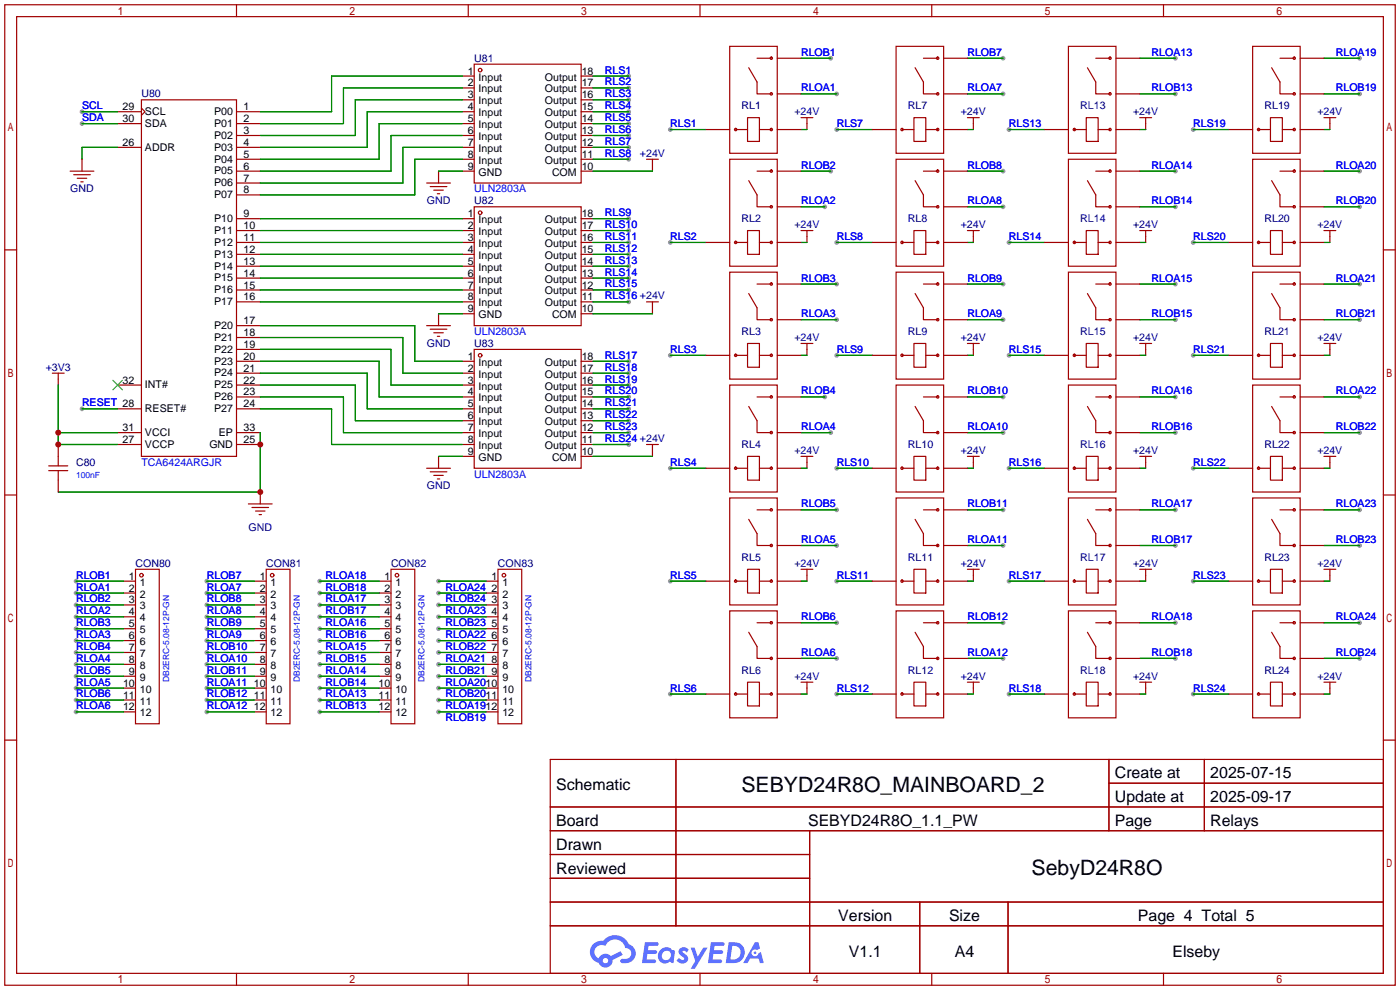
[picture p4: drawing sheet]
<svg xmlns="http://www.w3.org/2000/svg" width="299mm" height="212mm" viewBox="0 0 299 212" stroke-linecap="round" stroke-linejoin="round" font-family="sans-serif">
<g fill="#999">
<circle cx="143.3" cy="27.7" r=".51"/>
<circle cx="143.3" cy="51.8" r=".51"/>
<circle cx="143.3" cy="75.9" r=".51"/>
<circle cx="143.3" cy="100.1" r=".51"/>
<circle cx="143.3" cy="124.2" r=".51"/>
<circle cx="143.3" cy="148.3" r=".51"/>
<circle cx="178.8" cy="27.7" r=".51"/>
<circle cx="178.8" cy="51.8" r=".51"/>
<circle cx="178.8" cy="75.9" r=".51"/>
<circle cx="178.8" cy="100.1" r=".51"/>
<circle cx="178.8" cy="124.2" r=".51"/>
<circle cx="178.8" cy="148.3" r=".51"/>
<circle cx="215.6" cy="27.7" r=".51"/>
<circle cx="215.6" cy="51.8" r=".51"/>
<circle cx="215.6" cy="75.9" r=".51"/>
<circle cx="215.6" cy="100.1" r=".51"/>
<circle cx="215.6" cy="124.2" r=".51"/>
<circle cx="215.6" cy="148.3" r=".51"/>
<circle cx="255" cy="27.7" r=".51"/>
<circle cx="255" cy="51.8" r=".51"/>
<circle cx="255" cy="75.9" r=".51"/>
<circle cx="255" cy="100.1" r=".51"/>
<circle cx="255" cy="124.2" r=".51"/>
<circle cx="255" cy="148.3" r=".51"/>
<circle cx="177.5" cy="12.4" r=".51"/>
<circle cx="177.5" cy="36.6" r=".51"/>
<circle cx="178.8" cy="60.7" r=".51"/>
<circle cx="176.3" cy="84.8" r=".51"/>
<circle cx="178.8" cy="133.1" r=".51"/>
<circle cx="214.4" cy="12.4" r=".51"/>
<circle cx="214.4" cy="36.6" r=".51"/>
<circle cx="214.4" cy="60.7" r=".51"/>
<circle cx="214.4" cy="84.8" r=".51"/>
<circle cx="214.4" cy="109" r=".51"/>
<circle cx="214.4" cy="133.1" r=".51"/>
<circle cx="251.2" cy="12.4" r=".51"/>
<circle cx="251.2" cy="36.6" r=".51"/>
<circle cx="251.2" cy="60.7" r=".51"/>
<circle cx="251.2" cy="84.8" r=".51"/>
<circle cx="251.2" cy="109" r=".51"/>
<circle cx="251.2" cy="133.1" r=".51"/>
<circle cx="290.6" cy="12.4" r=".51"/>
<circle cx="290.6" cy="36.6" r=".51"/>
<circle cx="290.6" cy="60.7" r=".51"/>
<circle cx="290.6" cy="84.8" r=".51"/>
<circle cx="290.6" cy="109" r=".51"/>
<circle cx="290.6" cy="133.1" r=".51"/>
<circle cx="178.8" cy="109" r=".51"/>
<circle cx="178.8" cy="20.1" r=".51"/>
<circle cx="176.3" cy="44.2" r=".51"/>
<circle cx="178.8" cy="68.3" r=".51"/>
<circle cx="177.5" cy="92.5" r=".51"/>
<circle cx="178.8" cy="116.6" r=".51"/>
<circle cx="178.8" cy="140.7" r=".51"/>
<circle cx="214.4" cy="20.1" r=".51"/>
<circle cx="214.4" cy="44.2" r=".51"/>
<circle cx="214.4" cy="68.3" r=".51"/>
<circle cx="214.4" cy="92.5" r=".51"/>
<circle cx="214.4" cy="116.6" r=".51"/>
<circle cx="214.4" cy="140.7" r=".51"/>
<circle cx="251.2" cy="20.1" r=".51"/>
<circle cx="251.2" cy="44.2" r=".51"/>
<circle cx="251.2" cy="68.3" r=".51"/>
<circle cx="251.2" cy="92.5" r=".51"/>
<circle cx="251.2" cy="116.6" r=".51"/>
<circle cx="251.2" cy="140.7" r=".51"/>
<circle cx="290.6" cy="20.1" r=".51"/>
<circle cx="290.6" cy="44.2" r=".51"/>
<circle cx="290.6" cy="68.3" r=".51"/>
<circle cx="290.6" cy="92.5" r=".51"/>
<circle cx="290.6" cy="116.6" r=".51"/>
<circle cx="290.6" cy="140.7" r=".51"/>
<circle cx="134.4" cy="16.3" r=".51"/>
<circle cx="134.4" cy="18.8" r=".51"/>
<circle cx="134.4" cy="21.3" r=".51"/>
<circle cx="134.4" cy="23.9" r=".51"/>
<circle cx="134.4" cy="26.4" r=".51"/>
<circle cx="134.4" cy="29" r=".51"/>
<circle cx="134.4" cy="31.5" r=".51"/>
<circle cx="134.4" cy="34" r=".51"/>
<circle cx="134.4" cy="46.7" r=".51"/>
<circle cx="134.4" cy="49.3" r=".51"/>
<circle cx="134.4" cy="51.8" r=".51"/>
<circle cx="134.4" cy="54.4" r=".51"/>
<circle cx="134.4" cy="56.9" r=".51"/>
<circle cx="134.4" cy="59.4" r=".51"/>
<circle cx="134.4" cy="62" r=".51"/>
<circle cx="134.4" cy="64.5" r=".51"/>
<circle cx="134.4" cy="77.2" r=".51"/>
<circle cx="134.4" cy="79.8" r=".51"/>
<circle cx="134.4" cy="82.3" r=".51"/>
<circle cx="134.4" cy="84.8" r=".51"/>
<circle cx="134.4" cy="87.4" r=".51"/>
<circle cx="134.4" cy="89.9" r=".51"/>
<circle cx="134.4" cy="92.5" r=".51"/>
<circle cx="134.4" cy="95" r=".51"/>
<circle cx="17.5" cy="26.4" r=".51"/>
<circle cx="17.5" cy="23.9" r=".51"/>
<circle cx="17.5" cy="87.4" r=".51"/>
<circle cx="16.3" cy="126.7" r=".51"/>
<circle cx="16.3" cy="131.8" r=".51"/>
<circle cx="16.3" cy="136.9" r=".51"/>
<circle cx="16.3" cy="142" r=".51"/>
<circle cx="16.3" cy="147.1" r=".51"/>
<circle cx="16.3" cy="152.1" r=".51"/>
<circle cx="16.3" cy="124.2" r=".51"/>
<circle cx="16.3" cy="129.3" r=".51"/>
<circle cx="16.3" cy="134.4" r=".51"/>
<circle cx="16.3" cy="139.4" r=".51"/>
<circle cx="16.3" cy="144.5" r=".51"/>
<circle cx="16.3" cy="149.6" r=".51"/>
<circle cx="44.2" cy="126.7" r=".51"/>
<circle cx="44.2" cy="131.8" r=".51"/>
<circle cx="44.2" cy="142" r=".51"/>
<circle cx="44.2" cy="147.1" r=".51"/>
<circle cx="44.2" cy="152.1" r=".51"/>
<circle cx="44.2" cy="136.9" r=".51"/>
<circle cx="44.2" cy="124.2" r=".51"/>
<circle cx="44.2" cy="129.3" r=".51"/>
<circle cx="44.2" cy="134.4" r=".51"/>
<circle cx="44.2" cy="139.4" r=".51"/>
<circle cx="44.2" cy="144.5" r=".51"/>
<circle cx="44.2" cy="149.6" r=".51"/>
<circle cx="93.7" cy="152.1" r=".51"/>
<circle cx="93.7" cy="147.1" r=".51"/>
<circle cx="93.7" cy="142" r=".51"/>
<circle cx="93.7" cy="136.9" r=".51"/>
<circle cx="93.7" cy="131.8" r=".51"/>
<circle cx="93.7" cy="126.7" r=".51"/>
<circle cx="93.7" cy="149.6" r=".51"/>
<circle cx="93.7" cy="144.5" r=".51"/>
<circle cx="93.7" cy="139.4" r=".51"/>
<circle cx="93.7" cy="134.4" r=".51"/>
<circle cx="93.7" cy="129.3" r=".51"/>
<circle cx="93.7" cy="124.2" r=".51"/>
<circle cx="68.3" cy="152.1" r=".51"/>
<circle cx="68.3" cy="147.1" r=".51"/>
<circle cx="68.3" cy="142" r=".51"/>
<circle cx="68.3" cy="136.9" r=".51"/>
<circle cx="68.3" cy="131.8" r=".51"/>
<circle cx="68.3" cy="126.7" r=".51"/>
<circle cx="68.3" cy="149.6" r=".51"/>
<circle cx="68.3" cy="144.5" r=".51"/>
<circle cx="68.3" cy="139.4" r=".51"/>
<circle cx="68.3" cy="134.4" r=".51"/>
<circle cx="68.3" cy="129.3" r=".51"/>
<circle cx="68.3" cy="124.2" r=".51"/>
</g>
<g fill="none" stroke="#a10000" stroke-width=".25">
<path d="M1 1h297.2v209.6h-297.2zM3.6 3.6h292.1v204.4h-292.1zM50.5 1v2.6M100.1 1v2.6M149.6 1v2.6M199.1 1v2.6M248.7 1v2.6M1 53.4h2.6M295.7 53.4h2.5M1 105.8h2.6M295.7 105.8h2.5M1 158.2h2.6"/>
<path d="M295.7 158.2h2.5M117.6 162.3h178.1v45.7h-178.1zM117.6 172.5h178.1M117.6 177.5h178.1M144.5 162.3v35.6M173 177.5v30.5M237 162.3v15.2M237 167.4h58.7M257.4 162.3v15.2M117.6 182.6h55.4M117.6 192.8h178.1M117.6 187.7h55.4"/>
<path d="M117.6 197.9h178.1M196.6 192.8v15.2M215.4 192.8v15.2M50.5 208v2.6M100.1 208v2.6M149.6 208v2.6M199.1 208v2.6M248.7 208v2.6"/>
</g>
<g fill="#5487ff">
<path d="M145.3 202.7a1.3 1.3 0 0 1 1.9 .3l-.4 .6a.54 .54 0 0 0-.9-.2l.1 .2a1.34 1.34 0 0 1 .9 1.8 1.47 1.47 0 0 1-2.3-.1l.5-.6 .8 .5a.31 .31 0 0 0 .4-.3 .31 .31 0 0 0-.3-.4 1.12 1.12 0 0 1-.7-1.8z"/>
<path d="M147.6 202.5h.9l.6 2 1.2-2h.9l-2.7 4.6h-.9l1-1.7z"/>
<path d="M137.8 201.4h1.7a1.31 1.31 0 0 1 1.2 .2 .4 .4 0 0 1-.3 .5l-1.8 .1-.1 .9h1.6a.4 .4 0 0 1 .4 .4 .4 .4 0 0 1-.5 .4h-1.6l-.2 1.2h1.4a.46 .46 0 0 1 .5 0 .46 .46 0 0 1 .1 .5l-.4 .2h-2.6z"/>
<path d="M151.9 201.4h1.7a1.32 1.32 0 0 1 1.2 .2 .39 .39 0 0 1-.3 .5l-1.8 .1-.1 .9h1.6a.4 .4 0 0 1 .4 .4 .4 .4 0 0 1-.4 .4h-1.7l-.2 1.2h1.4a.46 .46 0 0 1 .5 0 .46 .46 0 0 1 .1 .5l-.4 .2h-2.6z"/>
<path d="M161.3 201.4h.8l.3 1.3-.6 .4a.75 .75 0 0 0-1.1 .3 .75 .75 0 0 0 .5 1 .75 .75 0 0 0 .9-.7l.5-.2 .6 2.3h-.8l-.3-.9h-1.8l-.5 .9h-1z"/>
<path d="M155.7 201.4l-.6 4.4h1.5a2.27 2.27 0 0 0 2.6-2.2 2.27 2.27 0 0 0-2.7-2.2zM156.5 202.1a1.5 1.5 0 0 1 1.8 1.6 1.5 1.5 0 0 1-1.9 1.4h-.3z"/>
<path d="M141.2 203a1.6 1.6 0 0 0-.3 2.3 1.6 1.6 0 0 0 2.3 .2l.7 .3 .3-2.4-.1-.3-.5-.1a1.58 1.58 0 0 0-2.4 0zM141.8 203.5a.98 .98 0 0 1 1.6 .4 .98 .98 0 0 1-1.1 1.3 .94 .94 0 0 1-.9-.7 .94 .94 0 0 1 .4-1z"/>
<path d="M126.8 201.8a2.37 2.37 0 0 0 1.1 4 1.54 1.54 0 0 0 1.8 1 1.54 1.54 0 0 0 1.2-1.6l2.2-1.1-.5-.8-2 1a1.57 1.57 0 0 0-2.7 .5 1.5 1.5 0 0 1-.7-2.1 1.5 1.5 0 0 1 2.2-.5 2.23 2.23 0 0 1 2.3-1.4 2.23 2.23 0 0 1 2 1.8 1.16 1.16 0 0 1 1.2 1.1 1.16 1.16 0 0 1-1.1 1.2h-.7a.47 .47 0 0 0-.5 .4 .47 .47 0 0 0 .4 .5 2.17 2.17 0 0 0 2.5-.9 2.17 2.17 0 0 0-.3-2.7l-.8-.4a3.2 3.2 0 0 0-5.5-.7l-1.1 .1zM128.8 205.3a.6 .6 0 0 1 1.2 0 .6 .6 0 0 1-1.2 0z"/>
<circle cx="161.4" cy="203.6" r=".28"/>
</g>
<g fill="none" stroke="#a10000" stroke-width=".25">
<path d="M98.8 16.3h2.5M98.8 18.8h2.5M101.3 13.7h22.9v25.4h-22.9zM124.2 16.3h2.5M124.2 18.8h2.5M156 9.9h10.1v22.9h-10.1zM160 14.5l1.8 3v2.6h3M161.8 12.4h3M166.1 12.4h5.1M191.5 9.9h10.2v22.9h-10.2zM195.6 14.5l1.8 3v2.6h3M197.4 12.4h3"/>
<path d="M201.7 12.4h5.1M228.3 9.9h10.2v22.9h-10.2zM232.4 14.5l1.8 3v2.6h3M234.2 12.4h3M238.5 12.4h5.1M267.7 9.9h10.2v22.9h-10.2zM271.8 14.5l1.8 3v2.6h3M273.6 12.4h3M277.9 12.4h5.1M15 36.6h5.1M15.7 37.3h3.6M16.5 38.1h2"/>
<path d="M17.3 38.9h.5M17.5 34v2.6M25.1 23.9h5.1M25.1 26.4h5.1M25.1 31.5h5.1M30.2 21.3h20.3v76.2h-20.3zM30.2 23.1l.8 .8-.8 .7M50.5 23.9h5.1M50.5 26.4h5.1M50.5 29h5.1M50.5 31.5h5.1M50.5 34h5.1"/>
<path d="M50.5 36.6h5.1M50.5 39.1h5.1M91.2 39.1h5.1M91.9 39.9h3.6M93.7 36.6v2.5M98.8 21.3h2.5M98.8 23.9h2.5M98.8 26.4h2.5M98.8 29h2.5M98.8 31.5h2.5M98.8 34h2.5M98.8 36.6h2.5"/>
<path d="M124.2 21.3h2.5M124.2 23.9h2.5M124.2 26.4h2.5M124.2 29h2.5M124.2 31.5h2.5M124.2 34h2.5M124.2 36.6h2.5M138.2 34h2.5M139.4 34v2.6M150.9 27.7h5.1M156 34h10.1v22.9h-10.1zM157.2 27.7h2.6"/>
<path d="M159.8 25.1h2.5v5.1h-2.5zM160 38.6l1.8 3.1v2.5h3M161.8 36.6h3M162.3 27.7h2.5M166.1 36.6h5.1M166.1 27.7h5.1M166.1 20.1h5.1M171.2 25.1h2.5M172.5 25.1v2.6M186.4 27.7h5.1M191.5 34h10.2v22.9h-10.2zM192.8 27.7h2.5"/>
<path d="M195.3 25.1h2.6v5.1h-2.6zM195.6 38.6l1.8 3.1v2.5h3M197.4 36.6h3M197.9 27.7h2.5M201.7 36.6h5.1M201.7 27.7h5.1M201.7 20.1h5.1M206.8 25.1h2.5M208 25.1v2.6M223.3 27.7h5M228.3 34h10.2v22.9h-10.2zM229.6 27.7h2.6"/>
<path d="M232.2 25.1h2.5v5.1h-2.5zM232.4 38.6l1.8 3.1v2.5h3M234.2 36.6h3M234.7 27.7h2.5M238.5 36.6h5.1M238.5 27.7h5.1M238.5 20.1h5.1M243.6 25.1h2.5M244.9 25.1v2.6M262.6 27.7h5.1M267.7 34h10.2v22.9h-10.2zM269 27.7h2.5"/>
<path d="M271.5 25.1h2.6v5.1h-2.6zM271.8 38.6l1.8 3.1v2.5h3M273.6 36.6h3M274.1 27.7h2.5M277.9 36.6h5.1M277.9 27.7h5.1M277.9 20.1h5.1M283 25.1h2.5M284.2 25.1v2.6M50.5 41.7h5.1M50.5 46.7h5.1M50.5 49.3h5.1"/>
<path d="M50.5 51.8h5.1M50.5 54.4h5.1M50.5 56.9h5.1M50.5 59.4h5.1M92.7 40.6h2M93.5 41.4h.5M98.8 46.7h2.5M98.8 49.3h2.5M98.8 51.8h2.5M98.8 54.4h2.5M98.8 56.9h2.5M98.8 59.4h2.5"/>
<path d="M101.3 44.2h22.9v25.4h-22.9zM124.2 46.7h2.5M124.2 49.3h2.5M124.2 51.8h2.5M124.2 54.4h2.5M124.2 56.9h2.5M124.2 59.4h2.5M150.9 51.8h5.1M156 58.2h10.1v22.8h-10.1zM157.2 51.8h2.6M159.8 49.3h2.5v5.1h-2.5zM162.3 51.8h2.5"/>
<path d="M166.1 51.8h5.1M166.1 44.2h5.1M171.2 49.3h2.5M172.5 49.3v2.5M186.4 51.8h5.1M191.5 58.2h10.2v22.8h-10.2zM192.8 51.8h2.5M195.3 49.3h2.6v5.1h-2.6zM197.9 51.8h2.5M201.7 51.8h5.1M201.7 44.2h5.1M206.8 49.3h2.5"/>
<path d="M208 49.3v2.5M223.3 51.8h5M228.3 58.2h10.2v22.8h-10.2zM229.6 51.8h2.6M232.2 49.3h2.5v5.1h-2.5zM234.7 51.8h2.5M238.5 51.8h5.1M238.5 44.2h5.1M243.6 49.3h2.5M244.9 49.3v2.5M262.6 51.8h5.1M267.7 58.2h10.2v22.8h-10.2z"/>
<path d="M269 51.8h2.5M271.5 49.3h2.6v5.1h-2.6zM274.1 51.8h2.5M277.9 51.8h5.1M277.9 44.2h5.1M283 49.3h2.5M284.2 49.3v2.5M11.2 79.8h2.5M12.4 79.8v2.5M50.5 62h5.1M50.5 64.5h5.1M50.5 69.6h5.1"/>
<path d="M50.5 72.1h5.1M50.5 74.7h5.1M50.5 77.2h5.1M50.5 79.8h5.1M91.2 69.6h5.1M91.9 70.4h3.6M92.7 71.1h2M93.5 71.9h.5M93.7 67.1v2.5M98.8 62h2.5M98.8 64.5h2.5M98.8 77.2h2.5"/>
<path d="M98.8 79.8h2.5M98.8 67.1h2.5M101.3 74.7h22.9v25.4h-22.9zM124.2 62h2.5M124.2 64.5h2.5M124.2 77.2h2.5M124.2 79.8h2.5M124.2 67.1h2.5M138.2 64.5h2.5M139.4 64.5v2.6M150.9 75.9h5.1M157.2 75.9h2.6"/>
<path d="M159.8 73.4h2.5v5.1h-2.5zM160 62.7l1.8 3.1v2.5h3M161.8 60.7h3M162.3 75.9h2.5M166.1 75.9h5.1M166.1 60.7h5.1M166.1 68.3h5.1M171.2 73.4h2.5M172.5 73.4v2.5M186.4 75.9h5.1M192.8 75.9h2.5M195.3 73.4h2.6v5.1h-2.6z"/>
<path d="M195.6 62.7l1.8 3.1v2.5h3M197.4 60.7h3M197.9 75.9h2.5M201.7 75.9h5.1M201.7 60.7h5.1M201.7 68.3h5.1M206.8 73.4h2.5M208 73.4v2.5M223.3 75.9h5M229.6 75.9h2.6M232.2 73.4h2.5v5.1h-2.5zM232.4 62.7l1.8 3.1v2.5h3"/>
<path d="M234.2 60.7h3M234.7 75.9h2.5M238.5 75.9h5.1M238.5 60.7h5.1M238.5 68.3h5.1M243.6 73.4h2.5M244.9 73.4v2.5M262.6 75.9h5.1M269 75.9h2.5M271.5 73.4h2.6v5.1h-2.6zM271.8 62.7l1.8 3.1v2.5h3M273.6 60.7h3"/>
<path d="M274.1 75.9h2.5M277.9 75.9h5.1M277.9 60.7h5.1M277.9 68.3h5.1M283 73.4h2.5M284.2 73.4v2.5M10.4 99.6h4.1M12.4 95v4.6M25.1 82.3h5.1M25.1 87.4h5.1M25.1 95h5.1M25.1 92.5h5.1"/>
<path d="M50.5 82.3h5.1M50.5 84.8h5.1M50.5 87.4h5.1M50.5 95h5.1M50.5 92.5h5.1M93.7 97.5v2.6M98.8 82.3h2.5M98.8 84.8h2.5M98.8 87.4h2.5M98.8 95h2.5M98.8 92.5h2.5M98.8 89.9h2.5"/>
<path d="M98.8 97.5h2.5M124.2 82.3h2.5M124.2 84.8h2.5M124.2 87.4h2.5M124.2 95h2.5M124.2 92.5h2.5M124.2 89.9h2.5M124.2 97.5h2.5M138.2 95h2.5M139.4 95v2.5M156 82.3h10.1v22.9h-10.1zM159.8 97.5h2.5v5.1h-2.5z"/>
<path d="M160 86.9l1.8 3v2.6h3M161.8 84.8h3M166.1 84.8h5.1M166.1 92.5h5.1M171.2 97.5h2.5M172.5 97.5v2.6M191.5 82.3h10.2v22.9h-10.2zM195.3 97.5h2.6v5.1h-2.6zM195.6 86.9l1.8 3v2.6h3M197.4 84.8h3M201.7 84.8h5.1M201.7 92.5h5.1"/>
<path d="M206.8 97.5h2.5M208 97.5v2.6M228.3 82.3h10.2v22.9h-10.2zM232.2 97.5h2.5v5.1h-2.5zM232.4 86.9l1.8 3v2.6h3M234.2 84.8h3M238.5 84.8h5.1M238.5 92.5h5.1M243.6 97.5h2.5M244.9 97.5v2.6M267.7 82.3h10.2v22.9h-10.2zM271.5 97.5h2.6v5.1h-2.6z"/>
<path d="M271.8 86.9l1.8 3v2.6h3M273.6 84.8h3M277.9 84.8h5.1M277.9 92.5h5.1M283 97.5h2.5M284.2 97.5v2.6M10.4 100.6h4.1M12.4 100.6v4.6M53.1 107.7h5.1M53.8 108.5h3.6M54.6 109.2h2M55.4 110h.5"/>
<path d="M55.6 105.2v2.5M91.2 100.1h5.1M91.9 100.8h3.6M92.7 101.6h2M93.5 102.4h.5M150.9 100.1h5.1M156 106.4h10.1v22.9h-10.1zM157.2 100.1h2.6M160 111l1.8 3v2.6h3M161.8 109h3M162.3 100.1h2.5M166.1 100.1h5.1"/>
<path d="M166.1 109h5.1M166.1 116.6h5.1M186.4 100.1h5.1M191.5 106.4h10.2v22.9h-10.2zM192.8 100.1h2.5M195.6 111l1.8 3v2.6h3M197.4 109h3M197.9 100.1h2.5M201.7 100.1h5.1M201.7 109h5.1M201.7 116.6h5.1M223.3 100.1h5"/>
<path d="M228.3 106.4h10.2v22.9h-10.2zM229.6 100.1h2.6M232.4 111l1.8 3v2.6h3M234.2 109h3M234.7 100.1h2.5M238.5 100.1h5.1M238.5 109h5.1M238.5 116.6h5.1M262.6 100.1h5.1M267.7 106.4h10.2v22.9h-10.2zM269 100.1h2.5M271.8 111l1.8 3v2.6h3"/>
<path d="M273.6 109h3M274.1 100.1h2.5M277.9 100.1h5.1M277.9 109h5.1M277.9 116.6h5.1M26.4 124.2h2.6M26.4 126.7h2.6M26.4 129.3h2.6M26.4 131.8h2.6M26.4 134.4h2.6M26.4 136.9h2.6M26.4 139.4h2.6"/>
<path d="M29 121.7h5v33h-5zM54.4 124.2h2.5M54.4 126.7h2.5M54.4 129.3h2.5M54.4 131.8h2.5M54.4 134.4h2.5M54.4 136.9h2.5M54.4 139.4h2.5M56.9 121.7h5.1v33h-5.1zM81 124.2h2.6M81 126.7h2.6M81 129.3h2.6"/>
<path d="M81 131.8h2.6M81 134.4h2.6M81 136.9h2.6M81 139.4h2.6M83.6 121.7h5v33h-5zM103.9 124.2h2.5M103.9 126.7h2.5M103.9 129.3h2.5M103.9 131.8h2.5M103.9 134.4h2.5M103.9 136.9h2.5M103.9 139.4h2.5"/>
<path d="M106.4 121.7h5.1v33h-5.1zM150.9 124.2h5.1M156 130.6h10.1v22.8h-10.1zM157.2 124.2h2.6M159.8 121.7h2.5v5h-2.5zM160 135.1l1.8 3.1v2.5h3M161.8 133.1h3M162.3 124.2h2.5M166.1 124.2h5.1M166.1 133.1h5.1M171.2 121.7h2.5M172.5 121.7v2.5"/>
<path d="M186.4 124.2h5.1M191.5 130.6h10.2v22.8h-10.2zM192.8 124.2h2.5M195.3 121.7h2.6v5h-2.6zM195.6 135.1l1.8 3.1v2.5h3M197.4 133.1h3M197.9 124.2h2.5M201.7 124.2h5.1M201.7 133.1h5.1M206.8 121.7h2.5M208 121.7v2.5M223.3 124.2h5"/>
<path d="M228.3 130.6h10.2v22.8h-10.2zM229.6 124.2h2.6M232.2 121.7h2.5v5h-2.5zM232.4 135.1l1.8 3.1v2.5h3M234.2 133.1h3M234.7 124.2h2.5M238.5 124.2h5.1M238.5 133.1h5.1M243.6 121.7h2.5M244.9 121.7v2.5M262.6 124.2h5.1M267.7 130.6h10.2v22.8h-10.2z"/>
<path d="M269 124.2h2.5M271.5 121.7h2.6v5h-2.6zM271.8 135.1l1.8 3.1v2.5h3M273.6 133.1h3M274.1 124.2h2.5M277.9 124.2h5.1M277.9 133.1h5.1M283 121.7h2.5M284.2 121.7v2.5M26.4 142h2.6M26.4 144.5h2.6M26.4 147.1h2.6"/>
<path d="M26.4 149.6h2.6M26.4 152.1h2.6M54.4 142h2.5M54.4 144.5h2.5M54.4 147.1h2.5M54.4 149.6h2.5M54.4 152.1h2.5M81 142h2.6M81 144.5h2.6M81 147.1h2.6M81 149.6h2.6M81 152.1h2.6"/>
<path d="M103.9 142h2.5M103.9 144.5h2.5M103.9 147.1h2.5M103.9 149.6h2.5M103.9 152.1h2.5M150.9 148.3h5.1M157.2 148.3h2.6M159.8 145.8h2.5v5.1h-2.5zM162.3 148.3h2.5M166.1 148.3h5.1M166.1 140.7h5.1M171.2 145.8h2.5"/>
<path d="M172.5 145.8v2.5M186.4 148.3h5.1M192.8 148.3h2.5M195.3 145.8h2.6v5.1h-2.6zM197.9 148.3h2.5M201.7 148.3h5.1M201.7 140.7h5.1M206.8 145.8h2.5M208 145.8v2.5M223.3 148.3h5M229.6 148.3h2.6M232.2 145.8h2.5v5.1h-2.5z"/>
<path d="M234.7 148.3h2.5M238.5 148.3h5.1M238.5 140.7h5.1M243.6 145.8h2.5M244.9 145.8v2.5M262.6 148.3h5.1M269 148.3h2.5M271.5 145.8h2.6v5.1h-2.6zM274.1 148.3h2.5M277.9 148.3h5.1M277.9 140.7h5.1M283 145.8h2.5"/>
<path d="M284.2 145.8v2.5"/>
<circle cx="102.6" cy="15" r=".38"/>
<circle cx="164.8" cy="12.4" r=".25"/>
<circle cx="200.4" cy="12.4" r=".25"/>
<circle cx="237.2" cy="12.4" r=".25"/>
<circle cx="276.6" cy="12.4" r=".25"/>
<circle cx="157.2" cy="27.7" r=".25"/>
<circle cx="164.8" cy="27.7" r=".25"/>
<circle cx="164.8" cy="20.1" r=".25"/>
<circle cx="164.8" cy="36.6" r=".25"/>
<circle cx="192.8" cy="27.7" r=".25"/>
<circle cx="200.4" cy="20.1" r=".25"/>
<circle cx="200.4" cy="27.7" r=".25"/>
<circle cx="200.4" cy="36.6" r=".25"/>
<circle cx="229.6" cy="27.7" r=".25"/>
<circle cx="237.2" cy="20.1" r=".25"/>
<circle cx="237.2" cy="27.7" r=".25"/>
<circle cx="237.2" cy="36.6" r=".25"/>
<circle cx="269" cy="27.7" r=".25"/>
<circle cx="276.6" cy="27.7" r=".25"/>
<circle cx="276.6" cy="20.1" r=".25"/>
<circle cx="276.6" cy="36.6" r=".25"/>
<circle cx="102.6" cy="45.5" r=".38"/>
<circle cx="157.2" cy="51.8" r=".25"/>
<circle cx="164.8" cy="51.8" r=".25"/>
<circle cx="164.8" cy="44.2" r=".25"/>
<circle cx="192.8" cy="51.8" r=".25"/>
<circle cx="200.4" cy="51.8" r=".25"/>
<circle cx="200.4" cy="44.2" r=".25"/>
<circle cx="229.6" cy="51.8" r=".25"/>
<circle cx="237.2" cy="51.8" r=".25"/>
<circle cx="237.2" cy="44.2" r=".25"/>
<circle cx="269" cy="51.8" r=".25"/>
<circle cx="276.6" cy="51.8" r=".25"/>
<circle cx="276.6" cy="44.2" r=".25"/>
<circle cx="102.6" cy="75.9" r=".38"/>
<circle cx="157.2" cy="75.9" r=".25"/>
<circle cx="164.8" cy="68.3" r=".25"/>
<circle cx="164.8" cy="60.7" r=".25"/>
<circle cx="164.8" cy="75.9" r=".25"/>
<circle cx="192.8" cy="75.9" r=".25"/>
<circle cx="200.4" cy="60.7" r=".25"/>
<circle cx="200.4" cy="68.3" r=".25"/>
<circle cx="200.4" cy="75.9" r=".25"/>
<circle cx="229.6" cy="75.9" r=".25"/>
<circle cx="237.2" cy="68.3" r=".25"/>
<circle cx="237.2" cy="60.7" r=".25"/>
<circle cx="237.2" cy="75.9" r=".25"/>
<circle cx="269" cy="75.9" r=".25"/>
<circle cx="276.6" cy="68.3" r=".25"/>
<circle cx="276.6" cy="60.7" r=".25"/>
<circle cx="276.6" cy="75.9" r=".25"/>
<circle cx="164.8" cy="92.5" r=".25"/>
<circle cx="164.8" cy="84.8" r=".25"/>
<circle cx="200.4" cy="84.8" r=".25"/>
<circle cx="200.4" cy="92.5" r=".25"/>
<circle cx="237.2" cy="92.5" r=".25"/>
<circle cx="237.2" cy="84.8" r=".25"/>
<circle cx="276.6" cy="92.5" r=".25"/>
<circle cx="276.6" cy="84.8" r=".25"/>
<circle cx="157.2" cy="100.1" r=".25"/>
<circle cx="164.8" cy="109" r=".25"/>
<circle cx="164.8" cy="116.6" r=".25"/>
<circle cx="164.8" cy="100.1" r=".25"/>
<circle cx="192.8" cy="100.1" r=".25"/>
<circle cx="200.4" cy="100.1" r=".25"/>
<circle cx="200.4" cy="116.6" r=".25"/>
<circle cx="200.4" cy="109" r=".25"/>
<circle cx="229.6" cy="100.1" r=".25"/>
<circle cx="237.2" cy="100.1" r=".25"/>
<circle cx="237.2" cy="116.6" r=".25"/>
<circle cx="237.2" cy="109" r=".25"/>
<circle cx="269" cy="100.1" r=".25"/>
<circle cx="276.6" cy="100.1" r=".25"/>
<circle cx="276.6" cy="116.6" r=".25"/>
<circle cx="276.6" cy="109" r=".25"/>
<circle cx="30.2" cy="122.9" r=".38"/>
<circle cx="58.2" cy="122.9" r=".38"/>
<circle cx="84.8" cy="122.9" r=".38"/>
<circle cx="107.7" cy="122.9" r=".38"/>
<circle cx="157.2" cy="124.2" r=".25"/>
<circle cx="164.8" cy="124.2" r=".25"/>
<circle cx="164.8" cy="133.1" r=".25"/>
<circle cx="192.8" cy="124.2" r=".25"/>
<circle cx="200.4" cy="124.2" r=".25"/>
<circle cx="200.4" cy="133.1" r=".25"/>
<circle cx="229.6" cy="124.2" r=".25"/>
<circle cx="237.2" cy="124.2" r=".25"/>
<circle cx="237.2" cy="133.1" r=".25"/>
<circle cx="269" cy="124.2" r=".25"/>
<circle cx="276.6" cy="124.2" r=".25"/>
<circle cx="276.6" cy="133.1" r=".25"/>
<circle cx="157.2" cy="148.3" r=".25"/>
<circle cx="164.8" cy="148.3" r=".25"/>
<circle cx="164.8" cy="140.7" r=".25"/>
<circle cx="192.8" cy="148.3" r=".25"/>
<circle cx="200.4" cy="148.3" r=".25"/>
<circle cx="200.4" cy="140.7" r=".25"/>
<circle cx="229.6" cy="148.3" r=".25"/>
<circle cx="237.2" cy="148.3" r=".25"/>
<circle cx="237.2" cy="140.7" r=".25"/>
<circle cx="269" cy="148.3" r=".25"/>
<circle cx="276.6" cy="148.3" r=".25"/>
<circle cx="276.6" cy="140.7" r=".25"/>
</g>
<path d="M24.1 81.3l2.1 2M26.2 81.3l-2.1 2" fill="none" stroke="#3c3" stroke-width=".25"/>
<g fill="none" stroke="#008700" stroke-width=".25">
<path d="M98.8 16.3h-27.9v7.6h-15.3M98.8 18.8h-25.4v7.6h-17.8M126.7 16.3h7.7M126.7 18.8h7.7M171.2 12.4h6.3M206.8 12.4h7.6M243.6 12.4h7.6M283 12.4h7.6M17.5 23.9h7.6M17.5 26.4h7.6M25.1 31.5h-7.6v2.5M93.7 36.6h5.1"/>
<path d="M98.8 23.9h-20.3v7.6h-22.9M98.8 26.4h-17.8v7.6h-25.4M98.8 21.3h-22.9v7.7h-20.3M98.8 29h-15.2v7.6h-28M98.8 31.5h-12.7v7.6h-30.5M98.8 34h-10.2v7.7h-33M126.7 23.9h7.7M126.7 26.4h7.7M126.7 21.3h7.7M126.7 29h7.7M126.7 31.5h7.7M126.7 34h7.7"/>
<path d="M126.7 36.6h12.7M143.3 27.7h7.6M171.2 36.6h6.3M171.2 27.7h1.3M171.2 20.1h7.6M178.8 27.7h7.6M206.8 36.6h7.6M206.8 27.7h1.2M206.8 20.1h7.6M215.6 27.7h7.7M243.6 36.6h7.6M243.6 27.7h1.3"/>
<path d="M243.6 20.1h7.6M255 27.7h7.6M283 36.6h7.6M283 27.7h1.2M283 20.1h7.6M55.6 46.7h43.2M55.6 49.3h43.2M55.6 51.8h43.2M55.6 54.4h43.2M55.6 56.9h43.2M55.6 59.4h43.2M126.7 46.7h7.7"/>
<path d="M126.7 49.3h7.7M126.7 51.8h7.7M126.7 54.4h7.7M126.7 56.9h7.7M126.7 59.4h7.7M143.3 51.8h7.6M171.2 51.8h1.3M171.2 44.2h5.1M178.8 51.8h7.6M206.8 51.8h1.2M206.8 44.2h7.6M215.6 51.8h7.7"/>
<path d="M243.6 51.8h1.3M243.6 44.2h7.6M255 51.8h7.6M283 51.8h1.2M283 44.2h7.6M55.6 79.8h22.9v7.6h20.3M55.6 77.2h25.4v7.6h17.8M55.6 74.7h28v7.6h15.2M55.6 72.1h30.5v7.7h12.7M55.6 69.6h33v7.6h10.2M55.6 62h43.2M55.6 64.5h43.2"/>
<path d="M93.7 67.1h5.1M126.7 62h7.7M126.7 64.5h7.7M126.7 77.2h7.7M126.7 79.8h7.7M126.7 67.1h12.7M143.3 75.9h7.6M171.2 75.9h1.3M171.2 60.7h7.6M171.2 68.3h7.6M178.8 75.9h7.6M206.8 75.9h1.2"/>
<path d="M206.8 60.7h7.6M206.8 68.3h7.6M215.6 75.9h7.7M243.6 75.9h1.3M243.6 60.7h7.6M243.6 68.3h7.6M255 75.9h7.6M283 75.9h1.2M283 60.7h7.6M283 68.3h7.6M12.4 92.5h12.7M12.4 82.3v12.7h12.7"/>
<path d="M17.5 87.4h7.6M55.6 87.4h15.3v7.6h27.9M55.6 84.8h17.8v7.7h25.4M55.6 82.3h20.3v7.6h22.9M55.6 92.5v12.7h-43.2M93.7 97.5h5.1M126.7 82.3h7.7M126.7 84.8h7.7M126.7 87.4h7.7M126.7 89.9h7.7M126.7 92.5h7.7M126.7 95h7.7"/>
<path d="M126.7 97.5h12.7M171.2 84.8h5.1M171.2 92.5h6.3M206.8 84.8h7.6M206.8 92.5h7.6M243.6 84.8h7.6M243.6 92.5h7.6M283 84.8h7.6M283 92.5h7.6M143.3 100.1h7.6M171.2 100.1h1.3M171.2 109h7.6"/>
<path d="M171.2 116.6h7.6M178.8 100.1h7.6M206.8 100.1h1.2M206.8 109h7.6M206.8 116.6h7.6M215.6 100.1h7.7M243.6 100.1h1.3M243.6 109h7.6M243.6 116.6h7.6M255 100.1h7.6M283 100.1h1.2M283 109h7.6"/>
<path d="M283 116.6h7.6M16.3 124.2h10.1M16.3 126.7h10.1M16.3 131.8h10.1M16.3 136.9h10.1M16.3 129.3h10.1M16.3 134.4h10.1M16.3 139.4h10.1M44.2 124.2h10.2M44.2 126.7h10.2M44.2 131.8h10.2M44.2 136.9h10.2"/>
<path d="M44.2 129.3h10.2M44.2 134.4h10.2M44.2 139.4h10.2M68.3 124.2h12.7M68.3 126.7h12.7M68.3 131.8h12.7M68.3 136.9h12.7M68.3 129.3h12.7M68.3 134.4h12.7M68.3 139.4h12.7M93.7 124.2h10.2M93.7 126.7h10.2"/>
<path d="M93.7 131.8h10.2M93.7 136.9h10.2M93.7 129.3h10.2M93.7 134.4h10.2M93.7 139.4h10.2M143.3 124.2h7.6M171.2 124.2h1.3M171.2 133.1h7.6M178.8 124.2h7.6M206.8 124.2h1.2M206.8 133.1h7.6M215.6 124.2h7.7"/>
<path d="M243.6 124.2h1.3M243.6 133.1h7.6M255 124.2h7.6M283 124.2h1.2M283 133.1h7.6M16.3 142h10.1M16.3 147.1h10.1M16.3 152.1h10.1M16.3 144.5h10.1M16.3 149.6h10.1M44.2 142h10.2M44.2 147.1h10.2"/>
<path d="M44.2 152.1h10.2M44.2 144.5h10.2M44.2 149.6h10.2M68.3 142h12.7M68.3 147.1h12.7M68.3 152.1h12.7M68.3 144.5h12.7M68.3 149.6h12.7M93.7 142h10.2M93.7 147.1h10.2M93.7 152.1h10.2M93.7 144.5h10.2"/>
<path d="M93.7 149.6h10.2M143.3 148.3h7.6M171.2 148.3h1.3M171.2 140.7h7.6M178.8 148.3h7.6M206.8 148.3h1.2M206.8 140.7h7.6M215.6 148.3h7.7M243.6 148.3h1.3M243.6 140.7h7.6M255 148.3h7.6M283 148.3h1.2"/>
<path d="M283 140.7h7.6"/>
</g>
<g fill="#c00">
<circle cx="55.6" cy="105.2" r=".63"/>
<circle cx="55.6" cy="95" r=".63"/>
<circle cx="12.4" cy="92.5" r=".63"/>
<circle cx="12.4" cy="95" r=".63"/>
</g>
<g font-size="4.5">
<text x="158.5" y="169.2">SEBYD24R8O_MAINBOARD_2</text>
<text x="220.5" y="187">SebyD24R8O</text>
</g>
<g font-size="3.4">
<text x="238.3" y="166.4">Create at</text>
<text x="258.7" y="166.4">2025-07-15</text>
<text x="118.9" y="168.9">Schematic</text>
<text x="238.3" y="171.4">Update at</text>
<text x="258.7" y="171.4">2025-09-17</text>
<text x="118.9" y="176.5">Board</text>
<text x="172.7" y="176.5">SEBYD24R8O_1.1_PW</text>
<text x="238.3" y="176.5">Page</text>
<text x="258.7" y="176.5">Relays</text>
<text x="118.9" y="181.6">Drawn</text>
<text x="118.9" y="186.7">Reviewed</text>
<text x="179.2" y="196.8">Version</text>
<text x="202.8" y="196.8">Size</text>
<text x="243.2" y="196.8">Page 4 Total 5</text>
<text x="181.4" y="204.5">V1.1</text>
<text x="204.1" y="204.5">A4</text>
<text x="250.6" y="204.5">Elseby</text>
</g>
<g font-size="2.3" fill="#00f">
<text x="171.2" y="11.9">RLOB1</text>
<text x="206.8" y="11.9">RLOB7</text>
<text x="246.1" y="11.9">RLOA13</text>
<text x="285.5" y="11.9">RLOA19</text>
<text x="129.3" y="15.7">RLS1</text>
<text x="17.5" y="23.3">SCL</text>
<text x="129.3" y="18.3">RLS2</text>
<text x="129.3" y="20.8">RLS3</text>
<text x="129.3" y="23.3">RLS4</text>
<text x="171.2" y="19.5">RLOA1</text>
<text x="206.8" y="19.5">RLOA7</text>
<text x="246.1" y="19.5">RLOB13</text>
<text x="285.5" y="19.5">RLOB19</text>
<text x="17.5" y="25.9">SDA</text>
<text x="129.3" y="25.9">RLS5</text>
<text x="129.3" y="28.4">RLS6</text>
<text x="143.3" y="27.1">RLS1</text>
<text x="178.8" y="27.1">RLS7</text>
<text x="215.6" y="27.1">RLS13</text>
<text x="255" y="27.1">RLS19</text>
<text x="129.3" y="31">RLS7</text>
<text x="129.3" y="33.5">RLS8</text>
<text x="101.3" y="41.1">ULN2803A</text>
<text x="171.2" y="36">RLOB2</text>
<text x="206.8" y="36">RLOB8</text>
<text x="246.1" y="36">RLOA14</text>
<text x="285.5" y="36">RLOA20</text>
<text x="129.3" y="46.2">RLS9</text>
<text x="171.2" y="43.7">RLOA2</text>
<text x="206.8" y="43.7">RLOA8</text>
<text x="246.1" y="43.7">RLOB14</text>
<text x="285.5" y="43.7">RLOB20</text>
<text x="129.3" y="48.7">RLS10</text>
<text x="129.3" y="51.3">RLS11</text>
<text x="129.3" y="53.8">RLS12</text>
<text x="143.3" y="51.3">RLS2</text>
<text x="178.8" y="51.3">RLS8</text>
<text x="215.6" y="51.3">RLS14</text>
<text x="255" y="51.3">RLS20</text>
<text x="129.3" y="56.4">RLS13</text>
<text x="129.3" y="58.9">RLS14</text>
<text x="129.3" y="61.4">RLS15</text>
<text x="129.3" y="64">RLS16 +24V</text>
<text x="171.2" y="60.2">RLOB3</text>
<text x="206.8" y="60.2">RLOB9</text>
<text x="246.1" y="60.2">RLOA15</text>
<text x="285.5" y="60.2">RLOA21</text>
<text x="101.3" y="71.6">ULN2803A</text>
<text x="171.2" y="67.8">RLOA3</text>
<text x="206.8" y="67.8">RLOA9</text>
<text x="246.1" y="67.8">RLOB15</text>
<text x="285.5" y="67.8">RLOB21</text>
<text x="129.3" y="76.7">RLS17</text>
<text x="143.3" y="75.4">RLS3</text>
<text x="178.8" y="75.4">RLS9</text>
<text x="215.6" y="75.4">RLS15</text>
<text x="255" y="75.4">RLS21</text>
<text x="129.3" y="79.2">RLS18</text>
<text x="129.3" y="81.8">RLS19</text>
<text x="17.5" y="86.8">RESET 28</text>
<text x="129.3" y="84.3">RLS20</text>
<text x="129.3" y="86.8">RLS21</text>
<text x="129.3" y="89.4">RLS22</text>
<text x="171.2" y="84.3">RLOB4</text>
<text x="206.8" y="84.3">RLOB10</text>
<text x="246.1" y="84.3">RLOA16</text>
<text x="285.5" y="84.3">RLOA22</text>
<text x="129.3" y="91.9">RLS23</text>
<text x="129.3" y="94.5">RLS24 +24V</text>
<text x="171.2" y="91.9">RLOA4</text>
<text x="206.8" y="91.9">RLOA10</text>
<text x="246.1" y="91.9">RLOB16</text>
<text x="285.5" y="91.9">RLOB22</text>
<text x="30.2" y="99.5">TCA6424ARGJR</text>
<text x="143.3" y="99.5">RLS4</text>
<text x="178.8" y="99.5">RLS10</text>
<text x="215.6" y="99.5">RLS16</text>
<text x="255" y="99.5">RLS22</text>
<text x="101.3" y="102.1">ULN2803A</text>
<text x="171.2" y="108.4">RLOB5</text>
<text x="206.8" y="108.4">RLOB11</text>
<text x="246.1" y="108.4">RLOA17</text>
<text x="285.5" y="108.4">RLOA23</text>
<text x="171.2" y="116">RLOA5</text>
<text x="206.8" y="116">RLOA11</text>
<text x="246.1" y="116">RLOB17</text>
<text x="285.5" y="116">RLOB23</text>
<text x="16.3" y="123.7">RLOB1</text>
<text x="44.2" y="123.7">RLOB7</text>
<text x="69.6" y="123.7">RLOA18</text>
<text x="143.3" y="123.7">RLS5</text>
<text x="178.8" y="123.7">RLS11</text>
<text x="215.6" y="123.7">RLS17</text>
<text x="255" y="123.7">RLS23</text>
<text x="16.3" y="126.2">RLOA1</text>
<text x="16.3" y="131.3">RLOA2</text>
<text x="16.3" y="128.7">RLOB2</text>
<text x="44.2" y="126.2">RLOA7</text>
<text x="44.2" y="131.3">RLOA8</text>
<text x="44.2" y="128.7">RLOB8</text>
<text x="69.6" y="131.3">RLOB17</text>
<text x="69.6" y="126.2">RLOB18</text>
<text x="69.6" y="128.7">RLOA17</text>
<text x="95.2" y="128.7">RLOB24</text>
<text x="95.2" y="131.3">RLOA23</text>
<text x="95.2" y="126.2">RLOA24</text>
<text x="16.3" y="136.4">RLOA3</text>
<text x="16.3" y="133.8">RLOB3</text>
<text x="44.2" y="136.4">RLOA9</text>
<text x="44.2" y="133.8">RLOB9</text>
<text x="69.6" y="136.4">RLOB16</text>
<text x="69.6" y="133.8">RLOA16</text>
<text x="95.2" y="133.8">RLOB23</text>
<text x="95.2" y="136.4">RLOA22</text>
<text x="171.2" y="132.6">RLOB6</text>
<text x="206.8" y="132.6">RLOB12</text>
<text x="246.1" y="132.6">RLOA18</text>
<text x="285.5" y="132.6">RLOA24</text>
<text x="16.3" y="141.4">RLOA4</text>
<text x="16.3" y="138.9">RLOB4</text>
<text x="16.3" y="144">RLOB5</text>
<text x="44.2" y="141.4">RLOA10</text>
<text x="44.2" y="138.9">RLOB10</text>
<text x="44.2" y="144">RLOB11</text>
<text x="69.6" y="141.4">RLOB15</text>
<text x="69.6" y="144">RLOA14</text>
<text x="69.6" y="138.9">RLOA15</text>
<text x="95.2" y="144">RLOB21</text>
<text x="95.2" y="138.9">RLOB22</text>
<text x="95.2" y="141.4">RLOA21</text>
<text x="171.2" y="140.2">RLOA6</text>
<text x="206.8" y="140.2">RLOA12</text>
<text x="246.1" y="140.2">RLOB18</text>
<text x="285.5" y="140.2">RLOB24</text>
<text x="16.3" y="146.5">RLOA5</text>
<text x="16.3" y="149.1">RLOB6</text>
<text x="44.2" y="146.5">RLOA11</text>
<text x="44.2" y="149.1">RLOB12</text>
<text x="69.6" y="146.5">RLOB14</text>
<text x="69.6" y="149.1">RLOA13</text>
<text x="95.2" y="149.1">RLOB2011</text>
<text x="95.2" y="146.5">RLOA2010</text>
<text x="143.3" y="147.8">RLS6</text>
<text x="178.8" y="147.8">RLS12</text>
<text x="215.6" y="147.8">RLS18</text>
<text x="255" y="147.8">RLS24</text>
<text x="16.3" y="151.6">RLOA6</text>
<text x="44.2" y="151.6">RLOA12</text>
<text x="69.6" y="151.6">RLOB13</text>
<text x="95.2" y="154.1">RLOB19</text>
<text x="95.2" y="151.6">RLOA1912</text>
</g>
<g font-size="2.3">
<text x="100" y="15.9">1</text>
<text x="102.3" y="17.2">Input</text>
<text x="116.5" y="17.2">Output</text>
<text x="124.3" y="15.9">18</text>
<text x="26.2" y="23.6">29</text>
<text x="52.1" y="23.6">1</text>
<text x="100" y="18.5">2</text>
<text x="100" y="21">3</text>
<text x="100" y="23.6">4</text>
<text x="102.3" y="19.8">Input</text>
<text x="102.3" y="22.3">Input</text>
<text x="116.5" y="22.3">Output</text>
<text x="116.5" y="19.8">Output</text>
<text x="124.3" y="23.6">15</text>
<text x="124.3" y="21">16</text>
<text x="124.3" y="18.5">17</text>
<text x="26.2" y="26.1">30</text>
<text x="31" y="24.6">SCL</text>
<text x="31" y="27.1">SDA</text>
<text x="45.7" y="24.6">P00</text>
<text x="45.7" y="27.1">P01</text>
<text x="45.7" y="29.7">P02</text>
<text x="52.1" y="26.1">2</text>
<text x="52.1" y="28.6">3</text>
<text x="100" y="26.1">5</text>
<text x="100" y="28.6">6</text>
<text x="102.3" y="24.8">Input</text>
<text x="102.3" y="27.4">Input</text>
<text x="102.3" y="29.9">Input</text>
<text x="116.5" y="29.9">Output</text>
<text x="116.5" y="27.4">Output</text>
<text x="116.5" y="24.8">Output</text>
<text x="124.3" y="28.6">13</text>
<text x="124.3" y="26.1">14</text>
<text x="26.2" y="31.2">26</text>
<text x="31" y="32.2">ADDR</text>
<text x="45.7" y="32.2">P03</text>
<text x="45.7" y="34.7">P04</text>
<text x="52.1" y="31.2">4</text>
<text x="52.1" y="33.7">5</text>
<text x="100" y="31.2">7</text>
<text x="100" y="33.7">8</text>
<text x="102.3" y="32.5">Input</text>
<text x="102.3" y="35">Input</text>
<text x="116.5" y="35">Output</text>
<text x="116.5" y="32.5">Output</text>
<text x="124.3" y="33.7">11</text>
<text x="124.3" y="31.2">12</text>
<text x="45.7" y="37.3">P05</text>
<text x="45.7" y="39.8">P06</text>
<text x="52.1" y="36.3">6</text>
<text x="52.1" y="38.8">7</text>
<text x="52.1" y="41.3">8</text>
<text x="100" y="36.3">9</text>
<text x="102.3" y="37.5">GND</text>
<text x="118" y="37.5">COM</text>
<text x="124.3" y="36.3">10</text>
<text x="45.7" y="42.4">P07</text>
<text x="45.7" y="47.4">P10</text>
<text x="52.1" y="46.4">9</text>
<text x="100" y="46.4">1</text>
<text x="102.3" y="47.7">Input</text>
<text x="116.5" y="47.7">Output</text>
<text x="124.3" y="46.4">18</text>
<text x="45.7" y="50">P11</text>
<text x="45.7" y="52.5">P12</text>
<text x="52.1" y="49">10</text>
<text x="52.1" y="51.5">11</text>
<text x="100" y="49">2</text>
<text x="100" y="51.5">3</text>
<text x="102.3" y="50.2">Input</text>
<text x="102.3" y="52.8">Input</text>
<text x="116.5" y="52.8">Output</text>
<text x="116.5" y="50.2">Output</text>
<text x="124.3" y="51.5">16</text>
<text x="124.3" y="49">17</text>
<text x="45.7" y="55.1">P13</text>
<text x="45.7" y="57.6">P14</text>
<text x="52.1" y="54">12</text>
<text x="52.1" y="56.6">13</text>
<text x="52.1" y="59.1">14</text>
<text x="100" y="54">4</text>
<text x="100" y="56.6">5</text>
<text x="100" y="59.1">6</text>
<text x="102.3" y="55.3">Input</text>
<text x="102.3" y="57.9">Input</text>
<text x="116.5" y="57.9">Output</text>
<text x="116.5" y="55.3">Output</text>
<text x="124.3" y="59.1">13</text>
<text x="124.3" y="56.6">14</text>
<text x="124.3" y="54">15</text>
<text x="45.7" y="60.1">P15</text>
<text x="45.7" y="62.7">P16</text>
<text x="45.7" y="65.2">P17</text>
<text x="52.1" y="61.7">15</text>
<text x="52.1" y="64.2">16</text>
<text x="100" y="61.7">7</text>
<text x="100" y="64.2">8</text>
<text x="102.3" y="60.4">Input</text>
<text x="102.3" y="62.9">Input</text>
<text x="102.3" y="65.5">Input</text>
<text x="116.5" y="65.5">Output</text>
<text x="116.5" y="62.9">Output</text>
<text x="116.5" y="60.4">Output</text>
<text x="124.3" y="64.2">11</text>
<text x="124.3" y="61.7">12</text>
<text x="45.7" y="70.3">P20</text>
<text x="52.1" y="69.3">17</text>
<text x="52.1" y="71.8">18</text>
<text x="100" y="66.7">9</text>
<text x="102.3" y="68">GND</text>
<text x="118" y="68">COM</text>
<text x="124.3" y="66.7">10</text>
<text x="45.7" y="72.8">P21</text>
<text x="45.7" y="75.4">P22</text>
<text x="45.7" y="77.9">P23</text>
<text x="52.1" y="74.4">19</text>
<text x="52.1" y="76.9">20</text>
<text x="100" y="76.9">1</text>
<text x="124.3" y="76.9">18</text>
<text x="26.2" y="82">32</text>
<text x="31" y="83">INT#</text>
<text x="45.7" y="80.5">P24</text>
<text x="45.7" y="83">P25</text>
<text x="52.1" y="79.4">21</text>
<text x="52.1" y="82">22</text>
<text x="100" y="79.4">2</text>
<text x="100" y="82">3</text>
<text x="102.3" y="78.2">Input</text>
<text x="102.3" y="80.7">Input</text>
<text x="102.3" y="83.3">Input</text>
<text x="116.5" y="83.3">Output</text>
<text x="116.5" y="80.7">Output</text>
<text x="116.5" y="78.2">Output</text>
<text x="124.3" y="82">16</text>
<text x="124.3" y="79.4">17</text>
<text x="31" y="88.1">RESET#</text>
<text x="45.7" y="85.5">P26</text>
<text x="45.7" y="88.1">P27</text>
<text x="52.1" y="84.5">23</text>
<text x="52.1" y="87.1">24</text>
<text x="100" y="84.5">4</text>
<text x="100" y="87.1">5</text>
<text x="100" y="89.6">6</text>
<text x="102.3" y="85.8">Input</text>
<text x="102.3" y="88.3">Input</text>
<text x="116.5" y="88.3">Output</text>
<text x="116.5" y="85.8">Output</text>
<text x="124.3" y="89.6">13</text>
<text x="124.3" y="87.1">14</text>
<text x="124.3" y="84.5">15</text>
<text x="26.2" y="94.7">27</text>
<text x="26.2" y="92.1">31</text>
<text x="31" y="95.7">VCCP</text>
<text x="31" y="93.2">VCCI</text>
<text x="44.7" y="95.7">GND</text>
<text x="46.8" y="93.2">EP</text>
<text x="52.1" y="94.7">25</text>
<text x="52.1" y="92.1">33</text>
<text x="100" y="92.1">7</text>
<text x="100" y="94.7">8</text>
<text x="102.3" y="90.9">Input</text>
<text x="102.3" y="93.4">Input</text>
<text x="102.3" y="96">Input</text>
<text x="116.5" y="96">Output</text>
<text x="116.5" y="93.4">Output</text>
<text x="116.5" y="90.9">Output</text>
<text x="124.3" y="94.7">11</text>
<text x="124.3" y="92.1">12</text>
<text x="100" y="97.2">9</text>
<text x="102.3" y="98.5">GND</text>
<text x="118" y="98.5">COM</text>
<text x="124.3" y="97.2">10</text>
<text x="27.6" y="123.9">1</text>
<text x="29.9" y="125.2">1</text>
<text x="55.5" y="123.9">1</text>
<text x="57.8" y="125.2">1</text>
<text x="82.2" y="123.9">1</text>
<text x="84.5" y="125.2">1</text>
<text x="105" y="123.9">1</text>
<text x="107.4" y="125.2">1</text>
<text x="27.6" y="126.4">2</text>
<text x="27.6" y="129">3</text>
<text x="27.6" y="131.5">4</text>
<text x="29.9" y="127.7">2</text>
<text x="29.9" y="130.2">3</text>
<text x="55.5" y="126.4">2</text>
<text x="55.5" y="129">3</text>
<text x="55.5" y="131.5">4</text>
<text x="57.8" y="127.7">2</text>
<text x="57.8" y="130.2">3</text>
<text x="82.2" y="126.4">2</text>
<text x="82.2" y="129">3</text>
<text x="82.2" y="131.5">4</text>
<text x="84.5" y="127.7">2</text>
<text x="84.5" y="130.2">3</text>
<text x="105" y="126.4">2</text>
<text x="105" y="129">3</text>
<text x="105" y="131.5">4</text>
<text x="107.4" y="127.7">2</text>
<text x="107.4" y="130.2">3</text>
<text x="27.6" y="134.1">5</text>
<text x="27.6" y="136.6">6</text>
<text x="29.9" y="132.8">4</text>
<text x="29.9" y="135.3">5</text>
<text x="29.9" y="137.9">6</text>
<text x="55.5" y="134.1">5</text>
<text x="55.5" y="136.6">6</text>
<text x="57.8" y="132.8">4</text>
<text x="57.8" y="135.3">5</text>
<text x="57.8" y="137.9">6</text>
<text x="82.2" y="134.1">5</text>
<text x="82.2" y="136.6">6</text>
<text x="84.5" y="132.8">4</text>
<text x="84.5" y="135.3">5</text>
<text x="84.5" y="137.9">6</text>
<text x="105" y="134.1">5</text>
<text x="105" y="136.6">6</text>
<text x="107.4" y="132.8">4</text>
<text x="107.4" y="135.3">5</text>
<text x="107.4" y="137.9">6</text>
<text x="27.6" y="139.1">7</text>
<text x="27.6" y="141.7">8</text>
<text x="29.9" y="140.4">7</text>
<text x="29.9" y="142.9">8</text>
<text x="55.5" y="139.1">7</text>
<text x="55.5" y="141.7">8</text>
<text x="57.8" y="140.4">7</text>
<text x="57.8" y="142.9">8</text>
<text x="82.2" y="139.1">7</text>
<text x="82.2" y="141.7">8</text>
<text x="84.5" y="140.4">7</text>
<text x="84.5" y="142.9">8</text>
<text x="105" y="139.1">7</text>
<text x="105" y="141.7">8</text>
<text x="107.4" y="140.4">7</text>
<text x="107.4" y="142.9">8</text>
<text x="26.3" y="146.8">10</text>
<text x="26.3" y="149.3">11</text>
<text x="27.6" y="144.2">9</text>
<text x="29.9" y="145.5">9</text>
<text x="29.9" y="148">10</text>
<text x="54.2" y="146.8">10</text>
<text x="54.2" y="149.3">11</text>
<text x="55.5" y="144.2">9</text>
<text x="57.8" y="145.5">9</text>
<text x="57.8" y="148">10</text>
<text x="80.9" y="146.8">10</text>
<text x="80.9" y="149.3">11</text>
<text x="82.2" y="144.2">9</text>
<text x="84.5" y="145.5">9</text>
<text x="84.5" y="148">10</text>
<text x="105" y="144.2">9</text>
<text x="107.4" y="145.5">9</text>
<text x="107.4" y="148">10</text>
<text x="26.3" y="151.8">12</text>
<text x="29.9" y="150.6">11</text>
<text x="29.9" y="153.1">12</text>
<text x="54.2" y="151.8">12</text>
<text x="57.8" y="150.6">11</text>
<text x="57.8" y="153.1">12</text>
<text x="80.9" y="151.8">12</text>
<text x="84.5" y="150.6">11</text>
<text x="84.5" y="153.1">12</text>
<text x="107.4" y="150.6">11</text>
<text x="107.4" y="153.1">12</text>
</g>
<g font-size="2.3" fill="#000080">
<text x="101.3" y="13.2">U81</text>
<text x="30.2" y="20.8">U80</text>
<text x="158.5" y="23.3">RL1</text>
<text x="194.1" y="23.3">RL7</text>
<text x="230.9" y="23.3">RL13</text>
<text x="270.3" y="23.3">RL19</text>
<text x="169.8" y="24.6">+24V</text>
<text x="205.3" y="24.6">+24V</text>
<text x="242.2" y="24.6">+24V</text>
<text x="281.5" y="24.6">+24V</text>
<text x="136.8" y="33.5">+24V</text>
<text x="15" y="41.1">GND</text>
<text x="91.2" y="43.7">GND</text>
<text x="101.3" y="43.7">U82</text>
<text x="158.5" y="47.5">RL2</text>
<text x="194.1" y="47.5">RL8</text>
<text x="230.9" y="47.5">RL14</text>
<text x="270.3" y="47.5">RL20</text>
<text x="169.8" y="48.7">+24V</text>
<text x="205.3" y="48.7">+24V</text>
<text x="242.2" y="48.7">+24V</text>
<text x="281.5" y="48.7">+24V</text>
<text x="158.5" y="71.6">RL3</text>
<text x="194.1" y="71.6">RL9</text>
<text x="230.9" y="71.6">RL15</text>
<text x="270.3" y="71.6">RL21</text>
<text x="91.2" y="74.1">GND</text>
<text x="101.3" y="74.1">U83</text>
<text x="169.8" y="72.9">+24V</text>
<text x="205.3" y="72.9">+24V</text>
<text x="242.2" y="72.9">+24V</text>
<text x="281.5" y="72.9">+24V</text>
<text x="9.8" y="79.2">+3V3</text>
<text x="158.5" y="95.7">RL4</text>
<text x="194.1" y="95.7">RL10</text>
<text x="230.9" y="95.7">RL16</text>
<text x="270.3" y="95.7">RL22</text>
<text x="16.3" y="99.5">C80</text>
<text x="169.8" y="97">+24V</text>
<text x="205.3" y="97">+24V</text>
<text x="242.2" y="97">+24V</text>
<text x="281.5" y="97">+24V</text>
<text x="91.2" y="104.6">GND</text>
<text x="53.1" y="113.5">GND</text>
<text x="158.5" y="119.9">RL5</text>
<text x="194.1" y="119.9">RL11</text>
<text x="230.9" y="119.9">RL17</text>
<text x="270.3" y="119.9">RL23</text>
<text x="29" y="121.1">CON80</text>
<text x="56.9" y="121.1">CON81</text>
<text x="83.6" y="121.1">CON82</text>
<text x="106.4" y="121.1">CON83</text>
<text x="169.8" y="121.1">+24V</text>
<text x="205.3" y="121.1">+24V</text>
<text x="242.2" y="121.1">+24V</text>
<text x="281.5" y="121.1">+24V</text>
<text x="158.5" y="144">RL6</text>
<text x="194.1" y="144">RL12</text>
<text x="230.9" y="144">RL18</text>
<text x="270.3" y="144">RL24</text>
<text x="169.8" y="145.3">+24V</text>
<text x="205.3" y="145.3">+24V</text>
<text x="242.2" y="145.3">+24V</text>
<text x="281.5" y="145.3">+24V</text>
</g>
<g font-size="1.8" fill="#00f">
<text x="16.3" y="102.2">100nF</text>
<text x="36.1" y="145.8" transform="rotate(-90 36.1 145.8)">DB2ERC-5.08-12P-GN</text>
<text x="64.1" y="145.8" transform="rotate(-90 64.1 145.8)">DB2ERC-5.08-12P-GN</text>
<text x="90.8" y="145.8" transform="rotate(-90 90.8 145.8)">DB2ERC-5.08-12P-GN</text>
<text x="113.6" y="145.8" transform="rotate(-90 113.6 145.8)">DB2ERC-5.08-12P-GN</text>
</g>
</svg>
